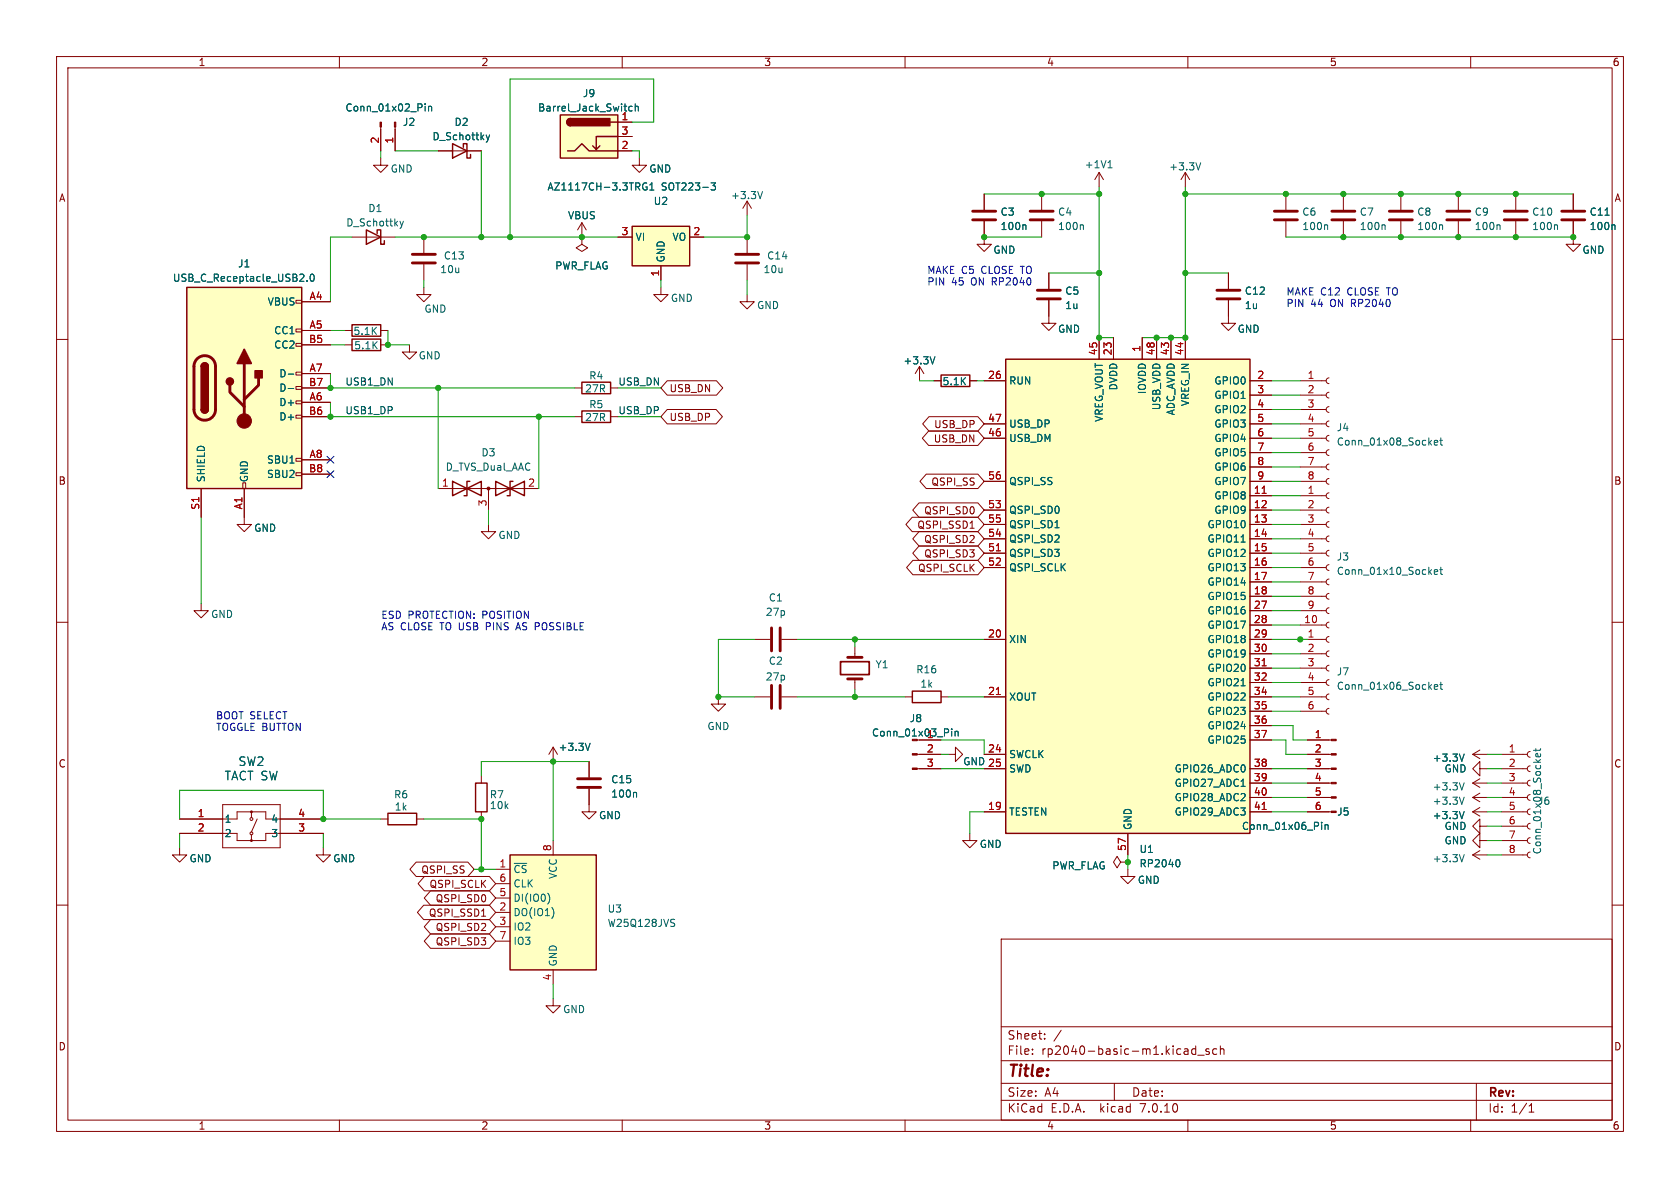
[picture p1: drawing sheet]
<svg xmlns="http://www.w3.org/2000/svg" width="297mm" height="210mm" viewBox="0 0 297 210" stroke-linecap="round" stroke-linejoin="round" font-family="sans-serif">
<g fill="none" stroke="#840000" stroke-width=".18">
<path d="M10 10h277v190h-277zM12 12h273v186h-273zM60 10v2M110 10v2M160 10v2M210 10v2M260 10v2M67.3 27.9v1.3h1.3l-1.3 1.3-1.3-1.3h1.3M67.3 22.5v4.2M69.8 22.5v4.2M77.5 26.7h7.6M102.9 39.4l-.8 1.2"/>
<path d="M102.9 39.4v2.5M102.9 39.4l.7 1.2M109.2 26.7h2.6M109.2 21.6h2.6M109.2 24.1h2.6M113 27.9v1.3h1.3l-1.3 1.3-1.2-1.3h1.2M132.1 35.6l-.8 1.2M132.1 35.6v2.5M132.1 35.6l.7 1.2M174 39.1v4.1h1.3l-1.3 1.3-1.3-1.3h1.3M174 34.3v2.8M184.1 34.3v2.8"/>
<path d="M184.1 39.1v2.8M194.3 30.5l-.8 1.3M194.3 30.5v2.5M194.3 30.5l.8 1.3M209.5 30.5l-.7 1.3M209.5 30.5v2.5M209.5 30.5l.8 1.3M227.3 34.3v2.8M227.3 39.1v2.8M237.5 34.3v2.8M237.5 39.1v2.8M247.6 34.3v2.8"/>
<path d="M247.6 39.1v2.8M257.8 34.3v2.8M257.8 39.1v2.8M268 34.3v2.8M268 39.1v2.8M278.1 39.1v4.1h1.3l-1.3 1.3-1.2-1.3h1.2M278.1 34.3v2.8M10 60h2M52.3 58.2h1v.5h-1zM52.3 53.1h1v.5h-1zM53.3 53.3h5.1M53.3 58.4h5.1"/>
<path d="M61 58.4h1.2M62.2 41.9h7.6M67.3 58.4h1.3M74.9 50.8v1.3h1.3l-1.3 1.2-1.2-1.2h1.2M74.9 41.9v2.8M74.9 46.7v2.8M102.9 41.9v1.3l1 .6-1 .7-1-.7 1-.6M102.9 41.9h.1M109.2 41.9h2.6M116.8 50.8v1.3h1.3l-1.3 1.2-1.2-1.2h1.2M116.8 47v2.5M121.9 41.9h2.6"/>
<path d="M132.1 52.1v1.2h1.2l-1.2 1.3-1.3-1.3h1.3M132.1 41.9v2.8M132.1 46.7v2.8M185.4 53.1v4.1h1.3l-1.3 1.2-1.3-1.2h1.3M185.4 48.3v2.8M194.3 59.7v3.8M196.8 59.7v3.8M201.9 59.7v3.8M204.5 59.7v3.8M207 59.7v3.8M209.5 59.7v3.8M217.2 53.1v4.1h1.2l-1.2 1.2-1.3-1.2h1.3"/>
<path d="M217.2 48.3v2.8M285 60h2M52.3 73.4h1v.5h-1zM52.3 70.9h1v.5h-1zM52.3 68.3h1v.5h-1zM52.3 65.8h1v.5h-1zM52.3 60.7h1v.5h-1zM53.3 71.1h5.1M53.3 66h5.1M53.3 61h5.1M53.3 73.7h5.1M53.3 68.6h5.1"/>
<path d="M61 61h1.2M67.3 61h1.3M72.4 61v1.2h1.3l-1.3 1.3-1.3-1.3h1.3M101.6 73.7h1.3M101.6 68.6h1.3M107.9 73.7h1.3M107.9 68.6h1.3M118 67.3h8.7l1.1 1.3-1.1 1.3h-8.7l-1.2-1.3zM118 72.4h8.6l1.1 1.3-1.1 1.2h-8.6l-1.2-1.2zM162.6 64.8l-.8 1.2M162.6 64.8v2.5M162.6 64.8l.7 1.2"/>
<path d="M164.2 76.2h8.7l1.1 1.3-1.1 1.2h-8.7l-1.1-1.2zM164.2 73.7h8.7l1.1 1.2-1.1 1.3h-8.7l-1.1-1.3zM165.1 67.3h1.3M171.4 67.3h1.3M174 67.3h3.8M174 77.5h3.8M174 74.9h3.8M221 67.3h3.8M221 77.5h3.8M221 74.9h3.8M221 72.4h3.8M221 69.9h3.8"/>
<path d="M229.9 67.3h4.5M229.9 77.5h4.5M229.9 74.9h4.5M229.9 72.4h4.5M229.9 69.9h4.5M234.9 79.5l-.3 .1-.2 .4 .2 .4 .3 .1M234.9 77l-.3 .1-.2 .4 .2 .3 .3 .2M234.9 74.4l-.3 .2-.2 .3 .2 .4 .3 .1M234.9 71.9l-.3 .1-.2 .4 .2 .3 .3 .2M234.9 69.3l-.3 .2-.2 .3 .2 .4 .3 .2M234.9 66.8l-.3 .1-.2 .4 .2 .4 .3 .1M35.6 86.4v5"/>
<path d="M42.9 85.3h.5v1.1h-.5zM43.2 86.4v6.3h1.2l-1.2 1.3-1.3-1.3h1.3M52.3 83.6h1v.5h-1zM52.3 81h1v.5h-1zM53.3 81.3h5.1M53.3 83.8h5.1M77.5 86.4h17.7M86.4 92.7v1.3h1.2l-1.2 1.3-1.3-1.3h1.3M86.4 86.4v3.8M161.3 91.4h11.6l1.1 1.3-1.1 1.3h-11.6l-1.1-1.3zM161.4 99.1h11.5l1.1 1.2-1.1 1.3h-11.5l-1.1-1.3zM162.5 96.5h10.4l1.1 1.3-1.1 1.3h-10.4l-1.1-1.3z"/>
<path d="M162.5 94h10.4l1.1 1.3-1.1 1.2h-10.4l-1.1-1.2zM162.5 88.9h10.4l1.1 1.3-1.1 1.2h-10.4l-1.1-1.2zM163.7 83.8h9.2l1.1 1.3-1.1 1.3h-9.2l-1.1-1.3zM171.5 93.4h.7M174 97.8h3.8M174 95.3h3.8M174 92.7h3.8M174 90.2h3.8M174 85.1h3.8M221 97.8h3.8M221 95.3h3.8M221 92.7h3.8"/>
<path d="M221 90.2h3.8M221 87.6h3.8M221 85.1h3.8M221 82.6h3.8M221 80h3.8M229.9 97.8h4.5M229.9 95.3h4.5M229.9 92.7h4.5M229.9 90.2h4.5M229.9 87.6h4.5M229.9 85.1h4.5M229.9 82.6h4.5"/>
<path d="M229.9 80h4.5M234.9 99.8l-.3 .2-.2 .3 .2 .4 .3 .1M234.9 97.3l-.3 .1-.2 .4 .2 .3 .3 .2M234.9 94.7l-.3 .2-.2 .3 .2 .4 .3 .2M234.9 92.2l-.3 .1-.2 .4 .2 .4 .3 .1M234.9 89.7l-.3 .1-.2 .4 .2 .3 .3 .2M234.9 87.1l-.3 .2-.2 .3 .2 .4 .3 .1M234.9 84.6l-.3 .1-.2 .4 .2 .3 .3 .2M234.9 82l-.3 .2-.2 .3 .2 .4 .3 .2M10 110h2M35.6 106.7v1.3h1.2l-1.2 1.2-1.3-1.2h1.3M133.3 113h2.8"/>
<path d="M138.2 113h2.8M151.1 114.3v1.9M174 100.3h3.8M174 113h3.8M221 110.5h3.8M221 108h3.8M221 105.4h3.8M221 102.9h3.8M221 100.3h3.8M221 118.1h3.8M221 115.6h3.8M221 113h3.8"/>
<path d="M229.9 110.5h4.5M229.9 108h4.5M229.9 105.4h4.5M229.9 102.9h4.5M229.9 100.3h4.5M229.9 118.1h4.5M229.9 115.6h4.5M229.9 113h4.5M234.9 110l-.3 .1-.2 .4 .2 .3 .3 .2M234.9 107.4l-.3 .2-.2 .3 .2 .4 .3 .2M234.9 104.9l-.3 .1-.2 .4 .2 .4 .3 .1M234.9 102.4l-.3 .1-.2 .4 .2 .3 .3 .2"/>
<path d="M234.9 117.6l-.3 .1-.2 .4 .2 .4 .3 .1M234.9 115.1l-.3 .1-.2 .4 .2 .3 .3 .2M234.9 112.5l-.3 .2-.2 .3 .2 .4 .3 .1M285 110h2M85.1 137.2v1.2M97.8 132.1v2.5M97.8 132.1l-.8 1.3M97.8 132.1l.8 1.3M104.1 139.4v4.1h1.3l-1.3 1.3-1.2-1.3h1.2M104.1 134.6v2.8M127 123.2v1.3h1.3l-1.3 1.2-1.3-1.2h1.3M133.3 123.2h2.8"/>
<path d="M138.2 123.2h2.8M151.1 120v1.9M160 123.2h1.3M162.2 135.9h4.2M162.2 133.4h4.2M162.6 130.8h3.8M166.4 123.2h1.2M167.6 133.4h1.3v-1.3l1.3 1.3-1.3 1.2v-1.2M174 123.2h3.8M174 135.9h3.8M174 133.4h3.8M221 125.7h3.8"/>
<path d="M221 123.2h3.8M221 120.7h3.8M221 135.9h3.8M221 130.8h3.8M221 138.4h3.8M221 128.3h3.8M229.9 125.7h4.5M229.9 123.2h4.5M229.9 120.7h4.5M231.1 135.9h4.3M231.1 133.4h4.3M231.1 130.8h4.3"/>
<path d="M231.1 138.4h4.3M234.9 125.2l-.3 .2-.2 .3 .2 .4 .3 .1M234.9 122.7l-.3 .1-.2 .4 .2 .3 .3 .2M234.9 120.1l-.3 .2-.2 .3 .2 .4 .3 .2M260.3 133.4h2.6M260.3 138.4l1.3 .8M260.3 138.4h2.6M260.3 133.4l1.3 .7M261.6 135.9v-1.3l-1.3 1.3 1.3 1.3v-1.3h1.3M261.6 137.7l-1.3 .7M261.6 132.6l-1.3 .8M265.4 135.9h4.6"/>
<path d="M265.4 133.4h4.6M265.4 138.4h4.6M270.5 137.9l-.4 .2-.1 .3 .1 .4 .4 .1M270.5 135.4l-.4 .1-.1 .4 .1 .3 .4 .2M270.5 132.8l-.4 .2-.1 .3 .1 .4 .4 .2M10 160h2M31.7 149.9v1.2h1.3l-1.3 1.3-1.2-1.3h1.2M31.7 144.8h10.2v-1.3h5.1v1.3h10.1M31.7 147.3h10.2v1.3h5.1v-1.3h10.1M39.4 142.2h10.1v7.7h-10.1zM44.4 143.5v1M44.4 147.6v1"/>
<path d="M45.5 144.8l-1.1 2.3M57.1 149.9v1.2h1.3l-1.3 1.3-1.2-1.3h1.2M67.3 144.8h1.3M73.6 152.4h9.1l1.1 1.3-1.1 1.2h-9.1l-1.1-1.2zM73.7 144.8h1.2M75 154.9h11.5l1.1 1.3-1.1 1.3h-11.5l-1.1-1.3zM76.1 157.5h10.4l1.1 1.3-1.1 1.2h-10.4l-1.1-1.2zM85.1 143.5v1.3M87.6 153.7h2.6M87.6 158.8h2.6M87.6 156.2h2.6M97.8 148.6v2.5"/>
<path d="M171.4 147.3v1.3h1.3l-1.3 1.3-1.2-1.3h1.2M174 143.5h3.8M198.1 152.4l-.6-1-.7 1 .7 1 .6-1h1.3M199.4 153.7v1.2h1.3l-1.3 1.3-1.3-1.3h1.3M199.4 152.4h.1M199.4 147.3v3.8M221 143.5h3.8M221 141h3.8M231.1 143.5h4.3M231.1 141h4.3M260.3 143.5l1.3 .8M260.3 143.5h2.6"/>
<path d="M260.3 141l1.3 .7M260.3 141h2.6M260.3 151.1h2.6M260.3 151.1l1.3 .8M261.6 148.6v-1.3l-1.3 1.3 1.3 1.3v-1.3h1.3M261.6 146.1v-1.3l-1.3 1.3 1.3 1.2v-1.2h1.3M261.6 142.7l-1.3 .8M261.6 140.2l-1.3 .8M261.6 150.4l-1.3 .7M265.4 143.5h4.6M265.4 141h4.6M265.4 151.1h4.6"/>
<path d="M265.4 148.6h4.6M265.4 146.1h4.6M270.5 150.6l-.4 .2-.1 .3 .1 .4 .4 .1M270.5 148.1l-.4 .1-.1 .4 .1 .3 .4 .2M270.5 145.5l-.4 .2-.1 .3 .1 .4 .4 .2M270.5 143l-.4 .2-.1 .3 .1 .4 .4 .1M270.5 140.5l-.4 .1-.1 .4 .1 .3 .4 .2M285 160h2M74.9 160h11.6l1.1 1.3-1.1 1.3h-11.6l-1.1-1.3zM76.1 162.6h10.4l1.1 1.2-1.1 1.3h-10.4l-1.1-1.3zM76.1 165.1h10.4l1.1 1.3-1.1 1.2h-10.4l-1.1-1.2zM85.1 162h.8"/>
<path d="M87.6 161.3h2.6M87.6 163.8h2.6M87.6 166.4h2.6M97.8 176.5v1.3h1.3l-1.3 1.3-1.3-1.3h1.3M97.8 171.5v2.5M177 166h108v32h-108zM60 198v2M110 198v2M160 198v2M177 194.5h108M177 191.5h108M177 187.5h108"/>
<path d="M177 181.5h108M182.5 186.3v.1M182.5 185.5v.1M184.7 183.6v.1M184.7 182.8v.1M187.6 182.1l-1.3 2M197 191.5v3M210 198v2M211.4 184.9v1.5M211.4 185.5l-.4-.1-.3 .3v.4l.1 .2h.6M211.7 186.5h1.2M213.7 185.5l-.3-.1-.2 .2v.2l.5 .2v.3h-.5"/>
<path d="M215.1 185.5l-.4-.1-.3 .3v.4l.1 .2h.6M215.7 185.5l.3-.1 .3 .1 .1 .9M215.7 184.9v1.5M260 198v2M261 191.5v6.5M270.3 196.6h.9M270.3 195.5l.4-.4v1.5"/>
<circle cx="44.4" cy="147.3" r=".25"/>
<circle cx="44.4" cy="144.8" r=".25"/>
</g>
<g fill="none" stroke="#006464" stroke-width=".18">
<path d="M75.2 18.4v.1M75.2 18.8v.8M75.8 18.9l.1-.1h.4v.8M75.8 18.8v.8M111.8 18.8h-.4l-.2 .2 .1 .6h.5M112.3 18.9l.2-.1h.3v.8M112.3 18.4v1.2M70.7 39.1l.3 .8M71 39.9l-.3 .5M71.3 39.1l-.3 .8M86 23.9l.3 .8M86.3 24.7l-.3 .4"/>
<path d="M86.6 23.9l-.3 .8M114.3 32.4a.59 .59 0 0 0-.7 .6 .59 .59 0 0 0 .7 .5l.1-.4h-.3M114.9 33.6h.7M114.9 32.7l.3-.4v1.3M125.7 32.3h.8l-.4 .5 .3 .1v.6l-.2 .1-.5-.1M134.8 33.9l-.4 1.2M181.2 39.7l.2 .2v.7M191.3 39.7l.2 .2v.7M195.9 29.7h.7M196 28.7l.2-.3v1.3M212.3 28.8l-.5 1.2M234.5 39.7l.2 .2v.7"/>
<path d="M244.7 39.7l.2 .2v.7M254.8 39.7l.2 .2v.7M265 39.7l.2 .2v.7M275.2 39.7l.2 .2v.7M283.8 38h.7M285.3 39.7l.2 .2v.7M54.3 49.6v.1M54.9 48.6l.2-.1a.68 .68 0 0 1 .5 .6 .68 .68 0 0 1-.5 .6l-.2-.1-.1-.4zM51 66.1h.9M51 68.7h.9M165.3 63.1l-.4 1.2M253.6 78.3l.6-.2-.1-.2-.4-.1-.1 .2v.6h.5"/>
<path d="M254.5 77.8h.5M254.7 77.4v1.1l.3 .2M186.5 93.3h.7M219.4 95.8h.7M253.6 101.1l.6-.1-.1-.2-.4-.1-.1 .2v.6h.5M254.5 100.7h.5M254.7 100.3v1.1l.3 .1M104.3 131.4l-.4 1.3M168.2 128.8v.2M168.2 129.3v.8M168.8 129.3v.8M168.8 129.4l.2-.1h.3l.1 .8"/>
<path d="M219.4 121.2h.7M219.4 139h.7M253.6 121.4l.6-.1-.1-.2-.4-.1-.1 .2v.6h.5M254.5 121h.5M254.7 120.6v1.1l.3 .2M258.8 138.4l-.4 1.2M258.8 133.3l-.4 1.3M271.5 132.3v.5M272.3 133.2l.1 .4-.2 .2-.6-.1v-.5h.2l.1 .6M272.4 132.3l-.2 .3h-1.1M96.9 157.9a1.49 1.49 0 0 1 0 1.9M112.4 140.1l.1 .1v.7"/>
<path d="M208.3 152a.79 .79 0 0 1 0 1.2M233.6 145.4v.1M233.6 145.8v.8M234.3 145.8v.8M234.3 145.9l.1-.1h.3l.1 .8M258.8 143.5l-.4 1.2M258.8 140.9l-.4 1.3M258.8 151.1l-.4 1.2M97.9 161v.8M118.8 162.5l.5 .1M119 163.2l.3 .2-.3 .4"/>
</g>
<g fill="#ffffc2" stroke="#ffffc2" stroke-width=".18">
<path d="M111.8 40h10.1v7h-10.1z"/>
<path d="M33 50.8h20.3v35.6h-20.3z"/>
<path d="M99.1 20.3h10.1v7.6h-10.1z"/>
<path d="M90.2 151.1h15.2v20.4h-15.2z"/>
<path d="M177.8 63.5h43.2v83.8h-43.2z"/>
</g>
<g fill="none" stroke="#840000" stroke-width=".25">
<path d="M80 25.4l2.5 1.3-2.5 1.2zM81.9 26v-.6h.6v2.5h.7v-.6M99.1 20.3h10.1v7.6h-10.1zM100.3 26.7h1.3l1.3-1.3 1.2 1.3h5.1M100.8 21a.64 .64 0 0 0-.6 .6 .64 .64 0 0 0 .6 .6M106 25.8l-.6 .6M107.9 21.6h1.3M109.2 24.1h-3.8v2.3l-.6-.6M33 50.8h20.3v35.6h-20.3zM62.2 59.9h5.1v2.1h-5.1zM62.2 57.4h5.1v2h-5.1zM64.8 40.6l2.5 1.3-2.5 1.3z"/>
<path d="M66.7 41.3v-.7h.6v2.6h.6v-.7M111.8 40h10.1v7h-10.1zM35.6 72.4a.64 .64 0 0 0 .6 .6 .64 .64 0 0 0 .6-.6M35.6 64.8a.64 .64 0 0 1 .6-.7 .64 .64 0 0 1 .6 .7M102.9 72.6h5v2.1h-5zM102.9 67.6h5v2h-5zM166.4 66.3h5v2h-5zM177.8 63.5h43.2v83.8h-43.2zM80 85.1l5.1 2.5v-2.5l-5.1 2.5zM83.1 85.1h-.6v2.5h-.5M87.6 85.1l5.1 2.5v-2.5l-5.1 2.5zM90.7 85.1h-.5v2.5h-.5"/>
<path d="M84.1 138.4h2v5.1h-2zM161.3 122.2h5.1v2h-5.1zM68.6 143.8h5.1v2h-5.1zM90.2 151.1h15.2v20.4h-15.2z"/>
<circle cx="44.4" cy="148.6" r=".13"/>
<circle cx="44.4" cy="143.5" r=".13"/>
</g>
<g fill="none" stroke="#840000" stroke-width=".51">
<path d="M172 38.9h4M172 37.3h4M182.1 38.9h4.1M182.1 37.3h4.1M225.3 38.9h4.1M225.3 37.3h4.1M235.5 38.9h4M235.5 37.3h4M245.6 38.9h4.1M245.6 37.3h4.1M255.8 38.9h4M255.8 37.3h4"/>
<path d="M265.9 38.9h4.1M265.9 37.3h4.1M276.1 38.9h4.1M276.1 37.3h4.1M72.9 46.5h4.1M72.9 45h4.1M130 46.5h4.1M130 45h4.1M183.4 52.8h4.1M183.4 51.3h4.1M215.1 52.8h4.1M215.1 51.3h4.1"/>
<path d="M34.9 63.4a1.9 1.9 0 0 1 2-.4 1.9 1.9 0 0 1 1.2 1.8v7.6a1.91 1.91 0 0 1-1.9 1.9 1.91 1.91 0 0 1-1.9-1.9v-7.8l.2-.6zM40.6 68.1v1.2l2.6 2.6M43.2 64.3v10.1M45.7 66.8v1.3l-2.5 2.5M136.4 111v4.1M137.9 111v4.1M149.9 116.2h2.5M102.1 139.2h4.1M102.1 137.7h4.1M136.4 121.2v4M137.9 121.2v4M149.9 120h2.5"/>
</g>
<path d="M148.6 117h5.1v2.3h-5.1z" fill="none" stroke="#840000" stroke-width=".3"/>
<g fill="#840000" stroke="#840000" stroke-width=".18">
<path d="M161.3 135.8h.9v.2h-.9z"/>
<path d="M161.3 133.2h.9v.3h-.9z"/>
<path d="M67.2 21.6h.2v.9h-.2z"/>
<path d="M69.7 21.6h.3v.9h-.3z"/>
<path d="M235.4 143.4h.8v.2h-.8z"/>
<path d="M235.4 140.8h.8v.3h-.8z"/>
<path d="M235.4 138.3h.8v.3h-.8z"/>
<path d="M235.4 135.8h.8v.2h-.8z"/>
<path d="M235.4 133.2h.8v.3h-.8z"/>
<path d="M235.4 130.7h.8v.2h-.8z"/>
<circle cx="43.2" cy="74.4" r="1.27"/>
<circle cx="86.4" cy="86.4" r=".25"/>
</g>
<g fill="#840000" stroke="#840000" stroke-width=".25">
<path d="M35.6 72.4h1.2a.64 .64 0 0 1-.6 .6 .64 .64 0 0 1-.6-.6z"/>
<path d="M35.6 64.8h1.2v7.6h-1.2z"/>
<path d="M35.7 64.3a.64 .64 0 0 1 .7-.1 .64 .64 0 0 1 .4 .6h-1.2z"/>
<path d="M43.2 61.7l1.2 2.6h-2.5z"/>
<path d="M45.1 65.5h1.3v1.3h-1.3z"/>
<path d="M100.4 21.1l.4-.1v1.2a.64 .64 0 0 1-.5-.4 .64 .64 0 0 1 .1-.7z"/>
<path d="M100.8 21h7v1.2h-7z"/>
<circle cx="40.6" cy="67.4" r=".63"/>
</g>
<path d="M176.1 97.4h.8M223.1 87.2h.8M223.1 117.7h.8M176.1 122.8h.8M223.1 143.1h.8" fill="none" stroke="#a90000" stroke-width=".18"/>
<path d="M91.3 111h.6M91.6 110.1l-.4 1.2" fill="none" stroke="#0000c2" stroke-width=".18"/>
<g fill="none" stroke="#009600" stroke-width=".18">
<path d="M67.3 26.7v1.2M69.8 26.7h7.7M85.1 26.7v15.2M111.8 21.6h3.8v-7.6h-25.4v27.9M111.8 26.7h1.2v1.2M132.1 38.1v3.8h-7.6M174 34.3h20.3M194.3 33v26.7h2.5M209.5 34.3h68.6M209.5 33v26.7h-7.6M58.4 58.4h2.6M62.2 41.9h-3.8v11.4"/>
<path d="M68.6 58.4v2.6h3.8M69.8 41.9h39.4M74.9 49.5v1.3M116.8 49.5v1.3M132.1 49.5v2.6M174 41.9h10.1M185.4 48.3h8.9M209.5 48.3h7.7M227.3 41.9h50.8M58.4 61h2.6M58.4 66v2.6h43.2M58.4 71.1v2.6h43.2"/>
<path d="M77.5 68.6v17.8M95.2 73.7v12.7M109.2 73.7h7.6M109.2 68.6h7.6M162.6 67.3h2.5M172.7 67.3h1.3M224.8 67.3h5.1M224.8 69.9h5.1M224.8 74.9h5.1M224.8 72.4h5.1M224.8 77.5h5.1M35.6 91.4v15.3"/>
<path d="M86.4 90.2v2.5M224.8 87.6h5.1M224.8 95.3h5.1M224.8 97.8h5.1M224.8 92.7h5.1M224.8 90.2h5.1M224.8 85.1h5.1M224.8 80h5.1M224.8 82.6h5.1M133.3 113h-6.3v10.2h6.3M141 113h33M151.1 113v1.3"/>
<path d="M224.8 113h6.3M224.8 110.5h5.1M224.8 108h5.1M224.8 102.9h5.1M224.8 105.4h5.1M224.8 100.3h5.1M224.8 115.6h5.1M224.8 118.1h5.1M97.8 134.6v14M104.1 134.6h-19v2.6M141 123.2h19M151.1 121.9v1.3"/>
<path d="M166.4 135.9h7.6M166.4 130.8h7.6v2.6M166.4 133.4h1.2M167.6 123.2h6.4M224.8 135.9h6.3M224.8 138.4h6.3M224.8 130.8h2.5v2.6h3.8M224.8 128.3h3.8v2.5h2.5M224.8 123.2h5.1M224.8 120.7h5.1M224.8 125.7h5.1M262.9 135.9h2.5"/>
<path d="M262.9 138.4h2.5M262.9 133.4h2.5M31.7 144.8v-5.1h25.4v5.1h10.2M31.7 147.3v2.6M57.1 147.3v2.6M74.9 144.8h10.2v8.9M83.8 153.7h3.8M174 143.5h-2.6v3.8M199.4 151.1v2.6M224.8 141h6.3M224.8 143.5h6.3M262.9 141h2.5"/>
<path d="M262.9 143.5h2.5M262.9 151.1h2.5M262.9 146.1h2.5M262.9 148.6h2.5M97.8 174v2.5"/>
</g>
<path d="M57.8 83.2l1.2 1.2M57.8 80.7l1.2 1.2M59 83.2l-1.2 1.2M59 80.7l-1.2 1.2" fill="none" stroke="#000084" stroke-width=".18"/>
<g fill="#009600" stroke="#009600" stroke-width=".18">
<circle cx="102.9" cy="41.9" r=".46"/>
<circle cx="90.2" cy="41.9" r=".46"/>
<circle cx="174" cy="41.9" r=".46"/>
<circle cx="132.1" cy="41.9" r=".46"/>
<circle cx="85.1" cy="41.9" r=".46"/>
<circle cx="57.1" cy="144.8" r=".46"/>
<circle cx="85.1" cy="144.8" r=".46"/>
<circle cx="97.8" cy="134.6" r=".46"/>
<circle cx="85.1" cy="153.7" r=".46"/>
<circle cx="127" cy="123.2" r=".46"/>
<circle cx="151.1" cy="123.2" r=".46"/>
<circle cx="151.1" cy="113" r=".46"/>
<circle cx="77.5" cy="68.6" r=".46"/>
<circle cx="95.2" cy="73.7" r=".46"/>
<circle cx="74.9" cy="41.9" r=".46"/>
<circle cx="68.6" cy="61" r=".46"/>
<circle cx="58.4" cy="73.7" r=".46"/>
<circle cx="58.4" cy="68.6" r=".46"/>
<circle cx="194.3" cy="34.3" r=".46"/>
<circle cx="184.1" cy="34.3" r=".46"/>
<circle cx="209.5" cy="59.7" r=".46"/>
<circle cx="204.5" cy="59.7" r=".46"/>
<circle cx="207" cy="59.7" r=".46"/>
<circle cx="194.3" cy="59.7" r=".46"/>
<circle cx="209.5" cy="34.3" r=".46"/>
<circle cx="209.5" cy="48.3" r=".46"/>
<circle cx="194.3" cy="48.3" r=".46"/>
<circle cx="229.9" cy="113" r=".46"/>
<circle cx="199.4" cy="152.4" r=".46"/>
<circle cx="237.5" cy="41.9" r=".46"/>
<circle cx="247.6" cy="41.9" r=".46"/>
<circle cx="257.8" cy="34.3" r=".46"/>
<circle cx="268" cy="41.9" r=".46"/>
<circle cx="268" cy="34.3" r=".46"/>
<circle cx="237.5" cy="34.3" r=".46"/>
<circle cx="227.3" cy="34.3" r=".46"/>
<circle cx="278.1" cy="41.9" r=".46"/>
<circle cx="257.8" cy="41.9" r=".46"/>
<circle cx="247.6" cy="34.3" r=".46"/>
</g>
<text font-size="2.8" fill="#840000" x="178" y="190.9">Title:</text>
<g font-size="2.1" fill="#006464">
<text x="42.1" y="135.6">SW2</text>
<text x="39.6" y="138.2">TACT SW</text>
</g>
<g font-size="2.1" fill="#840000">
<text x="178" y="184">Sheet:</text>
<text x="178" y="186.7">File:</text>
<text x="184.1" y="186.7">rp2040-basic-m1.kicad_sch</text>
<text x="178" y="196.9">KiCad</text>
<text x="178" y="194.1">Size:</text>
<text x="184.7" y="194.1">A4</text>
<text x="185.7" y="196.9">E.D.A.</text>
<text x="194.6" y="196.9">kicad</text>
<text x="200" y="194.1">Date:</text>
<text x="201.8" y="196.9">7.0.10</text>
<text x="263" y="194.3">Rev:</text>
<text x="263" y="196.9">Id:</text>
<text x="267.1" y="196.9">1/1</text>
</g>
<g font-size="1.8" fill="#840000">
<text x="35" y="11.9">1</text>
<text x="85" y="11.9">2</text>
<text x="135" y="11.9">3</text>
<text x="185" y="11.9">4</text>
<text x="235" y="11.9">5</text>
<text x="285" y="11.9">6</text>
<text x="10.3" y="35.9">A</text>
<text x="285.3" y="35.9">A</text>
<text x="118.3" y="69.5">USB_DN</text>
<text x="118.3" y="74.6">USB_DP</text>
<text x="165" y="75.9">USB_DP</text>
<text x="165" y="78.4">USB_DN</text>
<text x="10.3" y="85.9">B</text>
<text x="164.6" y="86">QSPI_SS</text>
<text x="285.3" y="85.9">B</text>
<text x="162.1" y="93.7">QSPI_SSD1</text>
<text x="163.3" y="91.1">QSPI_SD0</text>
<text x="162.2" y="101.3">QSPI_SCLK</text>
<text x="163.3" y="98.7">QSPI_SD3</text>
<text x="163.3" y="96.2">QSPI_SD2</text>
<text x="10.3" y="135.9">C</text>
<text x="285.3" y="135.9">C</text>
<text x="74.4" y="154.6">QSPI_SS</text>
<text x="75.8" y="157.2">QSPI_SCLK</text>
<text x="76.9" y="159.7">QSPI_SD0</text>
<text x="75.7" y="162.2">QSPI_SSD1</text>
<text x="76.9" y="164.8">QSPI_SD2</text>
<text x="76.9" y="167.3">QSPI_SD3</text>
<text x="10.3" y="185.9">D</text>
<text x="285.3" y="185.9">D</text>
<text x="35" y="199.9">1</text>
<text x="85" y="199.9">2</text>
<text x="135" y="199.9">3</text>
<text x="185" y="199.9">4</text>
<text x="235" y="199.9">5</text>
<text x="285" y="199.9">6</text>
</g>
<g font-size="1.8" fill="#006464">
<text x="102.9" y="17.4">J9</text>
<text x="61" y="19.9">Conn_01x02_Pin</text>
<text x="71.1" y="22.5">J2</text>
<text x="80.3" y="22.5">D2</text>
<text x="95" y="19.9">Barrel_Jack_Switch</text>
<text x="76.4" y="25">D_Schottky</text>
<text x="191.7" y="29.9">+1V1</text>
<text x="69" y="30.7">GND</text>
<text x="96.7" y="33.9">AZ1117CH-3.3TRG1</text>
<text x="114.7" y="30.7">GND</text>
<text x="116.9" y="33.9">SOT223-3</text>
<text x="129.1" y="35.4">+3.3V</text>
<text x="206.6" y="30.3">+3.3V</text>
<text x="61.1" y="40.2">D_Schottky</text>
<text x="65" y="37.7">D1</text>
<text x="100.3" y="39">VBUS</text>
<text x="115.5" y="36.4">U2</text>
<text x="176.8" y="38.3">C3</text>
<text x="176.8" y="40.9">100n</text>
<text x="187" y="38.3">C4</text>
<text x="187" y="40.9">100n</text>
<text x="230.1" y="38.3">C6</text>
<text x="230.1" y="40.9">100n</text>
<text x="240.3" y="38.3">C7</text>
<text x="240.3" y="40.9">100n</text>
<text x="250.5" y="38.3">C8</text>
<text x="250.5" y="40.9">100n</text>
<text x="260.6" y="38.3">C9</text>
<text x="260.6" y="40.9">100n</text>
<text x="270.8" y="38.3">C10</text>
<text x="270.8" y="40.9">100n</text>
<text x="280.9" y="38.3">C11</text>
<text x="280.9" y="40.9">100n</text>
<text x="42" y="47.5">J1</text>
<text x="78.4" y="46.1">C13</text>
<text x="98.1" y="47.9">PWR_FLAG</text>
<text x="112.3" y="42.8">VI</text>
<text x="117.7" y="46.5" transform="rotate(-90 117.7 46.5)">GND</text>
<text x="118.8" y="42.8">VO</text>
<text x="135.5" y="46.1">C14</text>
<text x="175.5" y="45.1">GND</text>
<text x="279.7" y="45.1">GND</text>
<text x="30.5" y="50">USB_C_Receptacle_USB2.0</text>
<text x="77.7" y="48.5">10u</text>
<text x="118.5" y="53.6">GND</text>
<text x="134.9" y="48.5">10u</text>
<text x="188.2" y="52.3">C5</text>
<text x="220" y="52.3">C12</text>
<text x="47.2" y="54.2">VBUS</text>
<text x="48.4" y="59.3">CC1</text>
<text x="62.4" y="59.4">5.1K</text>
<text x="74.9" y="55.5">GND</text>
<text x="133.7" y="54.8">GND</text>
<text x="187" y="59">GND</text>
<text x="188.2" y="54.8">1u</text>
<text x="218.7" y="59">GND</text>
<text x="220" y="54.8">1u</text>
<text x="48.4" y="61.8">CC2</text>
<text x="62.5" y="62">5.1K</text>
<text x="73.9" y="63.7">GND</text>
<text x="159.6" y="64.6">+3.3V</text>
<text x="49.3" y="72">D+</text>
<text x="49.3" y="66.9">D-</text>
<text x="49.3" y="69.4">D-</text>
<text x="103.3" y="69.6">27R</text>
<text x="104.1" y="67.3">R4</text>
<text x="166.5" y="68.3">5.1K</text>
<text x="178.3" y="68.2">RUN</text>
<text x="197.7" y="69.1" transform="rotate(-90 197.7 69.1)">DVDD</text>
<text x="202.8" y="69.8" transform="rotate(-90 202.8 69.8)">IOVDD</text>
<text x="210.4" y="71.9" transform="rotate(-90 210.4 71.9)">VREG_IN</text>
<text x="214.6" y="68.2">GPIO0</text>
<text x="214.6" y="70.7">GPIO1</text>
<text x="49.3" y="74.5">D+</text>
<text x="103.3" y="74.7">27R</text>
<text x="104.1" y="72.4">R5</text>
<text x="178.3" y="75.8">USB_DP</text>
<text x="195.2" y="74.7" transform="rotate(-90 195.2 74.7)">VREG_VOUT</text>
<text x="205.3" y="72.6" transform="rotate(-90 205.3 72.6)">USB_VDD</text>
<text x="207.9" y="73.5" transform="rotate(-90 207.9 73.5)">ADC_AVDD</text>
<text x="214.6" y="73.3">GPIO2</text>
<text x="214.6" y="75.8">GPIO3</text>
<text x="236.2" y="76.4">J4</text>
<text x="47.1" y="82.1">SBU1</text>
<text x="78.7" y="83.4">D_TVS_Dual_AAC</text>
<text x="85" y="80.9">D3</text>
<text x="178.3" y="78.3">USB_DM</text>
<text x="214.6" y="78.3">GPIO4</text>
<text x="214.6" y="80.9">GPIO5</text>
<text x="214.6" y="83.4">GPIO6</text>
<text x="236.2" y="79">Conn_01x08_Socket</text>
<text x="36.4" y="85.3" transform="rotate(-90 36.4 85.3)">SHIELD</text>
<text x="44" y="85.3" transform="rotate(-90 44 85.3)">GND</text>
<text x="47.1" y="84.7">SBU2</text>
<text x="178.3" y="86">QSPI_SS</text>
<text x="214.6" y="88.5">GPIO8</text>
<text x="214.6" y="86">GPIO7</text>
<text x="44.8" y="94.2">GND</text>
<text x="88" y="95.5">GND</text>
<text x="178.3" y="91">QSPI_SD0</text>
<text x="178.3" y="93.6">QSPI_SD1</text>
<text x="213.4" y="93.6">GPIO10</text>
<text x="214.6" y="91">GPIO9</text>
<text x="178.3" y="98.7">QSPI_SD3</text>
<text x="178.3" y="101.2">QSPI_SCLK</text>
<text x="178.3" y="96.1">QSPI_SD2</text>
<text x="213.4" y="96.1">GPIO11</text>
<text x="213.4" y="98.7">GPIO12</text>
<text x="213.4" y="101.2">GPIO13</text>
<text x="236.2" y="99.3">J3</text>
<text x="236.2" y="101.8">Conn_01x10_Socket</text>
<text x="135.8" y="106.5">C1</text>
<text x="213.4" y="103.7">GPIO14</text>
<text x="213.4" y="106.3">GPIO15</text>
<text x="37.2" y="109.4">GND</text>
<text x="135.3" y="109.1">27p</text>
<text x="178.3" y="113.9">XIN</text>
<text x="213.4" y="108.8">GPIO16</text>
<text x="213.4" y="111.4">GPIO17</text>
<text x="213.4" y="113.9">GPIO18</text>
<text x="135.8" y="117.7">C2</text>
<text x="154.7" y="118.3">Y1</text>
<text x="161.9" y="119.2">R16</text>
<text x="213.4" y="116.4">GPIO19</text>
<text x="213.4" y="119">GPIO20</text>
<text x="236.2" y="119.6">J7</text>
<text x="135.3" y="120.5">27p</text>
<text x="162.6" y="121.8">1k</text>
<text x="178.3" y="124.1">XOUT</text>
<text x="213.4" y="121.5">GPIO21</text>
<text x="213.4" y="124.1">GPIO22</text>
<text x="236.2" y="122.1">Conn_01x06_Socket</text>
<text x="125" y="129.3">GND</text>
<text x="154.1" y="130.4">Conn_01x03_Pin</text>
<text x="160.7" y="127.9">J8</text>
<text x="213.4" y="126.6">GPIO23</text>
<text x="213.4" y="129.1">GPIO24</text>
<text x="213.4" y="131.7">GPIO25</text>
<text x="98.7" y="132.9">+3.3V</text>
<text x="178.3" y="134.2">SWCLK</text>
<text x="178.3" y="136.8">SWD</text>
<text x="207.6" y="136.8">GPIO26_ADC0</text>
<text x="253.2" y="134.8">+3.3V</text>
<text x="255.3" y="136.8">GND</text>
<text x="69.6" y="141.3">R6</text>
<text x="69.7" y="143.5">1k</text>
<text x="86.5" y="141.3">R7</text>
<text x="86.5" y="143.2">10k</text>
<text x="108" y="141.2">100n</text>
<text x="108" y="138.7">C15</text>
<text x="207.6" y="139.3">GPIO27_ADC1</text>
<text x="207.6" y="141.8">GPIO28_ADC2</text>
<text x="253.2" y="139.9">+3.3V</text>
<text x="253.2" y="142.5">+3.3V</text>
<text x="271.8" y="142.5">J6</text>
<text x="39.6" y="145.6">1</text>
<text x="39.6" y="148.2">2</text>
<text x="47.9" y="148.2">3</text>
<text x="47.9" y="145.6">4</text>
<text x="105.8" y="145">GND</text>
<text x="178.3" y="144.4">TESTEN</text>
<text x="200.3" y="146.8" transform="rotate(-90 200.3 146.8)">GND</text>
<text x="207.6" y="144.4">GPIO29_ADC3</text>
<text x="219.5" y="146.9">Conn_01x06_Pin</text>
<text x="236.3" y="144.4">J5</text>
<text x="253.2" y="145">+3.3V</text>
<text x="255.3" y="149.5">GND</text>
<text x="255.3" y="146.9">GND</text>
<text x="33.4" y="152.6">GND</text>
<text x="58.8" y="152.6">GND</text>
<text x="90.7" y="154.5">~{CS}</text>
<text x="98.7" y="155.5" transform="rotate(-90 98.7 155.5)">VCC</text>
<text x="173.1" y="150.1">GND</text>
<text x="185.9" y="153.9">PWR_FLAG</text>
<text x="201.4" y="151">U1</text>
<text x="201.4" y="153.5">RP2040</text>
<text x="253.2" y="152.6">+3.3V</text>
<text x="272.6" y="151.1" transform="rotate(-90 272.6 151.1)">Conn_01x08_Socket</text>
<text x="90.7" y="159.6">DI(IO0)</text>
<text x="90.7" y="157.1">CLK</text>
<text x="107.3" y="161.5">U3</text>
<text x="201.1" y="156.4">GND</text>
<text x="90.7" y="162.2">DO(IO1)</text>
<text x="90.7" y="164.7">IO2</text>
<text x="90.7" y="167.2">IO3</text>
<text x="107.3" y="164.1">W25Q128JVS</text>
<text x="98.7" y="170.9" transform="rotate(-90 98.7 170.9)">GND</text>
<text x="99.5" y="179.3">GND</text>
</g>
<g font-size="1.8" fill="#a90000">
<text x="109.8" y="21.3">1</text>
<text x="109.8" y="23.9">3</text>
<text x="67.1" y="25.5" transform="rotate(-90 67.1 25.5)">2</text>
<text x="69.6" y="25.5" transform="rotate(-90 69.6 25.5)">1</text>
<text x="109.8" y="26.4">2</text>
<text x="109.8" y="41.7">3</text>
<text x="122.5" y="41.7">2</text>
<text x="54.6" y="53.1">A4</text>
<text x="116.6" y="49" transform="rotate(-90 116.6 49)">1</text>
<text x="54.6" y="58.2">A5</text>
<text x="54.5" y="60.7">B5</text>
<text x="54.6" y="65.8">A7</text>
<text x="194.1" y="62.9" transform="rotate(-90 194.1 62.9)">45</text>
<text x="196.6" y="62.9" transform="rotate(-90 196.6 62.9)">23</text>
<text x="201.7" y="62.3" transform="rotate(-90 201.7 62.3)">1</text>
<text x="204.2" y="62.9" transform="rotate(-90 204.2 62.9)">48</text>
<text x="206.8" y="62.9" transform="rotate(-90 206.8 62.9)">43</text>
<text x="209.3" y="62.9" transform="rotate(-90 209.3 62.9)">44</text>
<text x="54.5" y="68.3">B7</text>
<text x="54.6" y="70.9">A6</text>
<text x="174.6" y="67.1">26</text>
<text x="222.2" y="67.1">2</text>
<text x="222.2" y="69.6">3</text>
<text x="231.1" y="67.1">1</text>
<text x="231.1" y="69.6">2</text>
<text x="54.5" y="73.4">B6</text>
<text x="174.6" y="77.2">46</text>
<text x="174.6" y="74.7">47</text>
<text x="222.2" y="72.1">4</text>
<text x="222.2" y="74.7">5</text>
<text x="222.2" y="77.2">6</text>
<text x="231.1" y="72.1">3</text>
<text x="231.1" y="74.7">4</text>
<text x="231.1" y="77.2">5</text>
<text x="54.5" y="83.6">B8</text>
<text x="54.6" y="81">A8</text>
<text x="222.2" y="79.8">7</text>
<text x="222.2" y="82.3">8</text>
<text x="231.1" y="79.8">6</text>
<text x="231.1" y="82.3">7</text>
<text x="78" y="86.1">1</text>
<text x="86.1" y="89.6" transform="rotate(-90 86.1 89.6)">3</text>
<text x="93.3" y="86.1">2</text>
<text x="174.6" y="89.9">53</text>
<text x="174.6" y="84.8">56</text>
<text x="221.6" y="87.4">11</text>
<text x="221.6" y="89.9">12</text>
<text x="222.2" y="84.8">9</text>
<text x="231.1" y="87.4">1</text>
<text x="231.1" y="89.9">2</text>
<text x="231.1" y="84.8">8</text>
<text x="35.3" y="90.2" transform="rotate(-90 35.3 90.2)">S1</text>
<text x="42.9" y="90.2" transform="rotate(-90 42.9 90.2)">A1</text>
<text x="174.6" y="95">54</text>
<text x="174.6" y="92.5">55</text>
<text x="221.6" y="92.5">13</text>
<text x="221.6" y="95">14</text>
<text x="231.1" y="92.5">3</text>
<text x="231.1" y="95">4</text>
<text x="174.6" y="97.5">51</text>
<text x="174.6" y="100.1">52</text>
<text x="221.6" y="97.5">15</text>
<text x="221.6" y="100.1">16</text>
<text x="231.1" y="97.5">5</text>
<text x="231.1" y="100.1">6</text>
<text x="221.6" y="102.6">17</text>
<text x="221.6" y="105.2">18</text>
<text x="221.6" y="107.7">27</text>
<text x="231.1" y="102.6">7</text>
<text x="231.1" y="105.2">8</text>
<text x="231.1" y="107.7">9</text>
<text x="174.6" y="112.8">20</text>
<text x="221.6" y="110.2">28</text>
<text x="221.6" y="112.8">29</text>
<text x="230.5" y="110.2">10</text>
<text x="231.1" y="112.8">1</text>
<text x="221.6" y="115.3">30</text>
<text x="221.6" y="117.9">31</text>
<text x="231.1" y="115.3">2</text>
<text x="231.1" y="117.9">3</text>
<text x="174.6" y="122.9">21</text>
<text x="221.6" y="120.4">32</text>
<text x="221.6" y="122.9">34</text>
<text x="221.6" y="125.5">35</text>
<text x="231.1" y="120.4">4</text>
<text x="231.1" y="122.9">5</text>
<text x="231.1" y="125.5">6</text>
<text x="163.8" y="130.6">1</text>
<text x="221.6" y="128">36</text>
<text x="221.6" y="130.6">37</text>
<text x="232.3" y="130.6">1</text>
<text x="163.8" y="133.1">2</text>
<text x="163.8" y="135.6">3</text>
<text x="170.2" y="135.5">GND 25</text>
<text x="174.6" y="133.1">24</text>
<text x="221.6" y="135.6">38</text>
<text x="232.3" y="133.1">2</text>
<text x="232.3" y="135.6">3</text>
<text x="266.6" y="133.1">1</text>
<text x="266.6" y="135.6">2</text>
<text x="174.6" y="143.3">19</text>
<text x="221.6" y="138.2">39</text>
<text x="221.6" y="140.7">40</text>
<text x="221.6" y="143.3">41</text>
<text x="232.3" y="138.2">4</text>
<text x="232.3" y="140.7">5</text>
<text x="232.3" y="143.3">6</text>
<text x="266.6" y="138.2">3</text>
<text x="266.6" y="140.7">4</text>
<text x="266.6" y="143.3">5</text>
<text x="34.9" y="144.5">1</text>
<text x="34.9" y="147.1">2</text>
<text x="52.6" y="147.1">3</text>
<text x="52.6" y="144.5">4</text>
<text x="266.6" y="145.8">6</text>
<text x="266.6" y="148.3">7</text>
<text x="88.2" y="153.4">1</text>
<text x="88.2" y="156">6</text>
<text x="97.5" y="150.6" transform="rotate(-90 97.5 150.6)">8</text>
<text x="199.1" y="150.5" transform="rotate(-90 199.1 150.5)">57</text>
<text x="266.6" y="150.9">8</text>
<text x="88.2" y="161">2</text>
<text x="88.2" y="158.5">5</text>
<text x="88.2" y="163.6">3</text>
<text x="88.2" y="166.1">7</text>
<text x="97.5" y="173.4" transform="rotate(-90 97.5 173.4)">4</text>
</g>
<g font-size="1.8" fill="#0000c2">
<text x="163.8" y="48.5">MAKE C5</text>
<text x="163.8" y="50.6">PIN</text>
<text x="168.2" y="50.6">45</text>
<text x="171.8" y="50.6">ON RP2040</text>
<text x="173.6" y="48.5">CLOSE TO</text>
<text x="227.3" y="52.3">MAKE C12</text>
<text x="238.3" y="52.3">CLOSE TO</text>
<text x="227.3" y="54.4">PIN</text>
<text x="231.7" y="54.4">44</text>
<text x="235.3" y="54.4">ON RP2040</text>
<text x="67.3" y="109.5">ESD PROTECTION: POSITION</text>
<text x="67.3" y="111.5">AS CLOSE TO USB</text>
<text x="86.4" y="111.5">PINS</text>
<text x="92" y="111.5">AS POSSIBLE</text>
<text x="38.1" y="127.2">BOOT SELECT</text>
<text x="38.1" y="129.3">TOGGLE BUTTON</text>
</g>
<g font-size="1.8" fill="#0f0f0f">
<text x="61" y="68.2">USB1_DN</text>
<text x="109.2" y="68.2">USB_DN</text>
<text x="61" y="73.3">USB1_DP</text>
<text x="109.2" y="73.3">USB_DP</text>
</g>
</svg>
